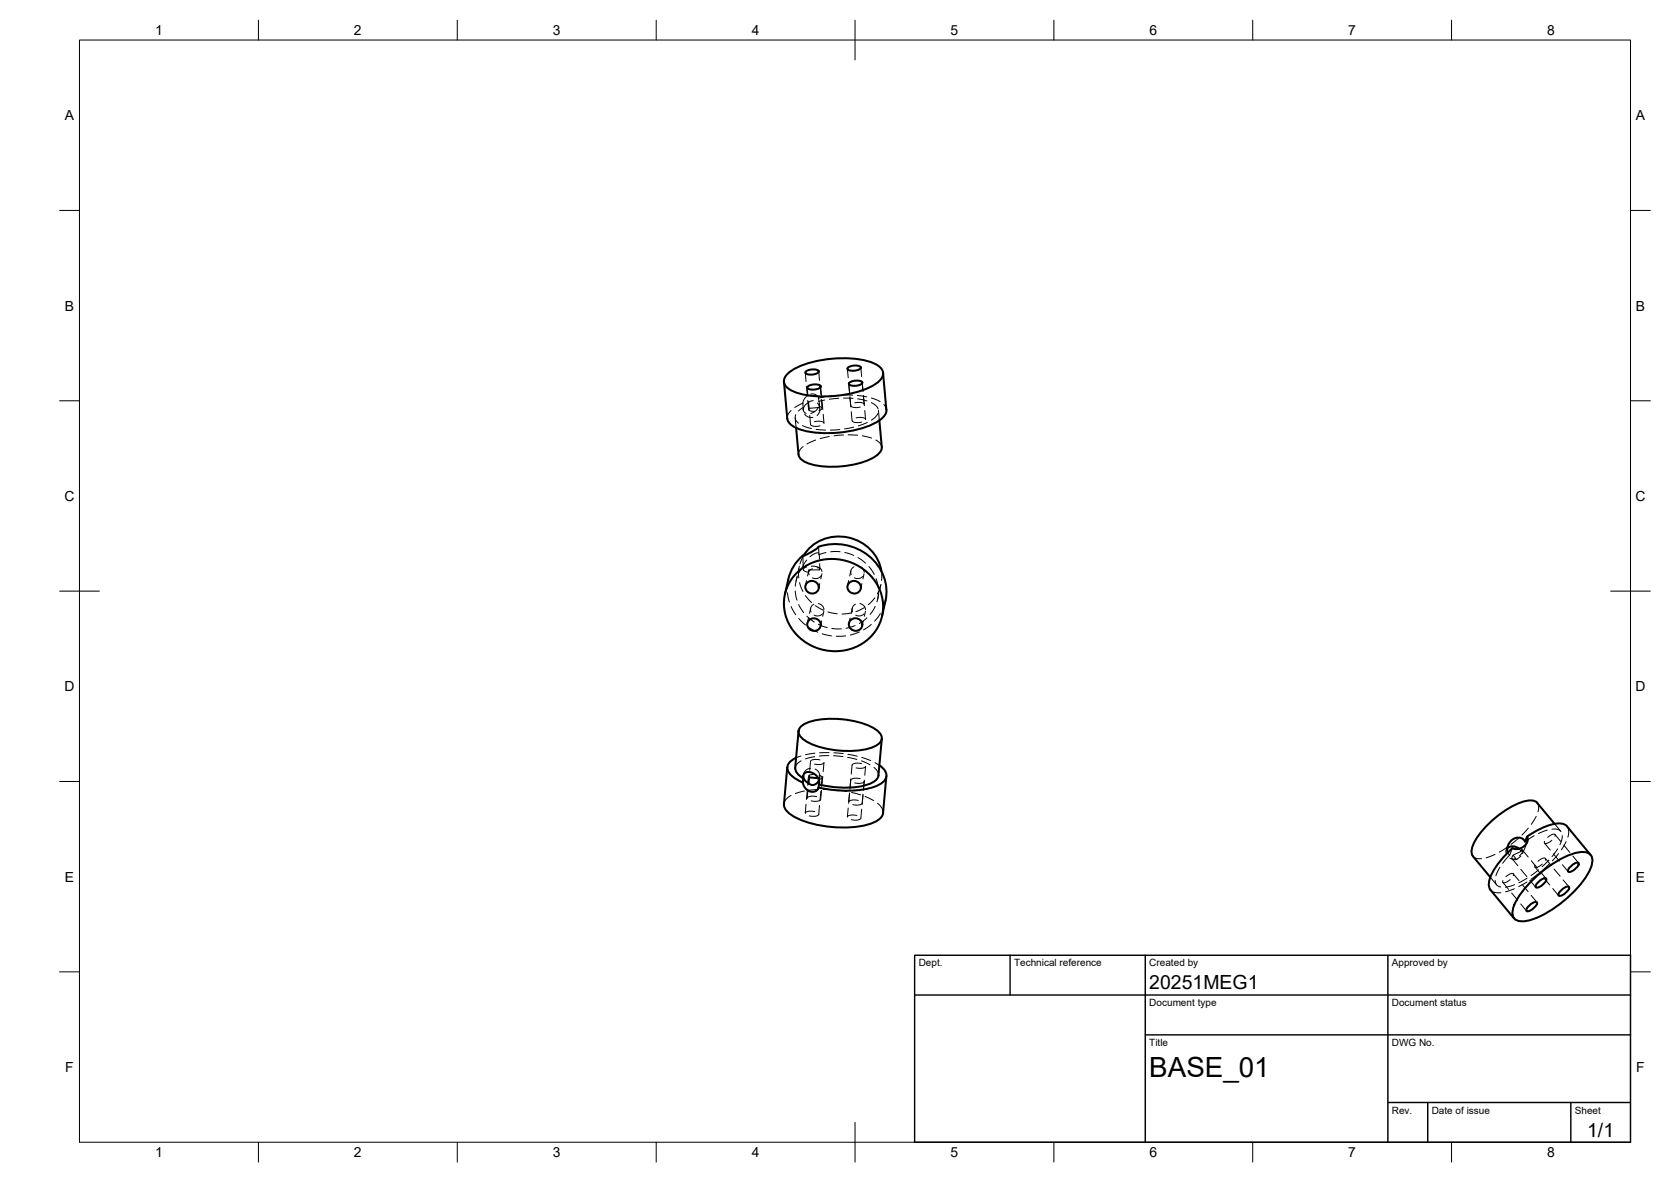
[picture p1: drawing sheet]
<svg xmlns="http://www.w3.org/2000/svg" width="420mm" height="297mm" viewBox="0 0 420 297" stroke-linecap="round" stroke-linejoin="round" font-family="sans-serif">
<!-- layer: Hidden -->
<g fill="none" stroke="#000" stroke-width=".25">
<path d="M202.5 93.6l.2 2.3M202.8 99.6l-.6 .7-.3 1M202.8 97.1l.2 2.3M203 97.4l.2 2.3M203.8 99l1.3 .2 .7 .8M205.9 93.4l.2 2.2M206.2 96.8l.2 2.4M206.4 97.1l.2 2.3M207.3 99.8l-1.5 .2M210.8 99.3l-2.4 .3M212 99.3h2.4M213.1 92.7l.2 2.2"/>
<path d="M213.4 96.1l.2 2.4M213.4 96.5l.2 2.2M213.7 99.7l.2 2.2a2.06 2.06 0 0 0 2.4 .4M213.7 99.9l.2 2.4M215.6 99.4l2.3 .3M216.5 92.4l.2 2.2M216.8 95.8l.2 2.4M216.8 96.2l.2 2.2M217.1 99.4l.2 2.2a2.14 2.14 0 0 0-2.4-.4M217.1 99.6l.2 2.4M198.9 103.2l-.7 .9-.2 1.1M199.9 105l.3 2.5"/>
<path d="M200.1 104.3l-.2 .5 .2 .7 .7 .8M201.8 107l2.2 .7M201.9 101.3l-2.1 1.1M201.9 101.3l.1 1.1M201.9 112.2l-.8 1-.3 1M202 102.4l.1 .9 .6 .6M202 102.4l-1.2 .9M202 102.8v.4M202.3 104l.9 .8 1.2 .1M203.1 100.6l.2 2.3M203.3 100.8l.2 2.4M203.3 101.2l-.9 .7-.4 1"/>
<path d="M203.3 101.2l.1 1.4 2.6-.2M203.4 102.6l-.1 .2a1.04 1.04 0 0 0 1.5 .6M203.6 104.4l.2 2.3a2.11 2.11 0 0 0 2.4 .3M204.5 100.7l-.8 .1-.4 .4M205.1 110.6l-2.2 1M205.2 107.9l2.4 .2M205.5 101.3l.5 .8M205.7 102.5l-.9 1-.9 .4M205.8 100l.1 .8M205.9 100.8l.1 .6M206 101.3l.1 1.5M206 102.1l.1 1.4-.7 .9"/>
<path d="M206 102.1a.5 .5 0 0 1 .7 .4 .5 .5 0 0 1-.5 .6l-.3 .1M206.5 100.3l.2 2.3M206.7 100.5l.2 2.4M207 104.1l.2 2.2a2.11 2.11 0 0 0-2.4-.3M207.3 100.5l-1.4 .3M208.5 109.7l-2.3 .5M210.9 100.1l-2.4 .2M211.2 107.9l-2.4 .2M212.1 100l2.4 .1M212.1 109.3l-2.4 .2M213.3 109.3l2.4 .1M214 103.4l.2 2.3a2.07 2.07 0 0 0 2.4 .4"/>
<path d="M214.7 107.3l-2.4 .5M215.6 100.2l2.4 .5M216.8 109.5l2.4 .6M217.4 103.2l.2 2.2a2.25 2.25 0 0 0-2.4-.4M218.1 106.2l-2.3 .8M219.1 101.2l1.2 .8 .5 .8M219.1 100l2.2 .9M220.2 110.6l1.1 .7 .4 1.1M220.7 103.9l-.6 .9-1 .8M220.9 103.1l.2 2.5M222.2 101.6l.5 .6 .2 .7M201.9 139.6l.1 2.7"/>
<path d="M202 139.7l-.9 2M205.8 138.9l-.9 .2-1.2 .8M205.8 137.4l.1 2 1.8-.6M206 139.1l.1 1.4M211.2 138.6l-2.3 .1M212.4 138.8l2.3 .8M198 149l.5 2.3M198.2 145.6l-.2 2.2M198.9 152.4l1.2 2.1M200 148.5l.4 2.3M200.4 144.7l-.2 1.3M200.5 145l-.5 2.3"/>
<path d="M200.8 151.9l1.3 2.1M200.8 155.4l1.8 1.7M200.9 142.9v2.4M201 142.3l-.3 1.3M201 146.4l.9 2.2M202 142.3l-1.1 1.6M202 142.3v.8M202.5 149.7l1.6 1.7M202.8 145.9l-.3 1.3M202.8 142.5l-.3 .1a.54 .54 0 0 0-.5 .6 .54 .54 0 0 0 .6 .5l.7 .1M202.8 140.8l-.8 1.5M202.9 154.8l1.8 1.5"/>
<path d="M203.3 155.3l-.3 1.3M203.3 143.5l-.2 1.2M203.4 143.2l-.1 .6 .2 .6M203.5 157.8l2.1 1.1M203.8 152.9l-.3 1.2M204 142.3a1.84 1.84 0 0 1 2.1 .8l-.1 .1v-.6M204.3 142.9l-.7 .4-.3 .5M204.6 151.8a1.46 1.46 0 0 0-.7 2M205 152.2l2.1 1.2M205.7 151.7a1.71 1.71 0 0 1 1.5 1.5M205.8 156.9l2.2 .8M206 142.6l-.6 .1"/>
<path d="M206 142.6l.5 .5 .2 .5M206 143.2h-2.6l-.1 .6M206.1 141.7v1.3M206.1 146.6l-.3 1.3M206.4 144.7a1.69 1.69 0 0 1-2.1 .5M206.6 156l-.3 1.3M206.7 144.2l-.3 1.3M206.7 159.3l2.4 .5M206.8 154.2a1.7 1.7 0 0 1-2.1 .4M207.2 153.6l-.3 1.3M208.2 153.8l2.3 .4M209.2 157.9l2.4 .1"/>
<path d="M212.6 159.8l-2.4 .1M213.4 145.9l-.3 1.3M213.7 155.3l-.3 1.3M213.9 143.5l-.2 1.2M214.1 154l-2.4 .3M214.3 152.9l-.3 1.2M214.7 142.4a1.49 1.49 0 0 0-.7 2M215 157.2l-2.3 .7M215.1 151.8a1.51 1.51 0 0 0-.7 2M215.7 140.1l1.9 1.4M215.9 142.3a1.65 1.65 0 0 1 1.4 1.5M216.1 158.8l-2.3 .8"/>
<path d="M216.2 151.7a1.71 1.71 0 0 1 1.4 1.5M216.7 146.6l-.3 1.3M216.9 144.9a1.8 1.8 0 0 1-2.1 .3M217.1 156l-.3 1.3M217.3 154.2a1.7 1.7 0 0 1-2.1 .4M217.3 144.2l-.3 1.3M217.4 152.7l-2.2 1M217.6 153.6l-.3 1.3M218 155.3l-1.9 1.4M218.5 142.4l1.3 1.9M219.1 156.9l-2 1.4M220 150.2l-1.7 1.8"/>
<path d="M220.1 152.4l-1.3 2M220.3 145.4l.5 2.4M220.9 148.9l-.4 2.4M221 149.3l-.3 1.3M221.4 154.2l-1.5 1.9M221.5 147l-.9 2.3M221.5 146.9l-.3 1.3M221.6 143.6l.1 2.3M222.6 151.1l-.7 2M198.9 199.9l-1.3 1-.5 1.1M201.4 190l-1.2 .4M201.4 191.2l-1 .8-.5 1"/>
<path d="M202 194.8v.3M202.3 198.8l-2.3 .6M203 198.5l-.2 2.4M203.2 198.3l-.2 2.3a2.13 2.13 0 0 1 2.4-.4M203.3 195.1l-.2 2.2M203.5 194.8l-.2 2.4M203.8 193.1a1.92 1.92 0 0 0-1.8 1.9M204.8 194.6a1.16 1.16 0 0 0-1.5 .6l.1 .2M204.8 192h.1a2.11 2.11 0 0 0 2.3-.3l-.2 2.2M204.8 190.1l-2.3 .6M204.9 189.3l-2.4 .4M204.9 193.3a1.97 1.97 0 0 1 1.1 2.5"/>
<path d="M205.7 195.6h.3M205.8 198.4l-2.3 .2M205.9 194.8l.3 .1a.49 .49 0 0 1 .5 .6 .49 .49 0 0 1-.7 .3M206 195.8l-.1 .3M206.1 195.2l-.1 1.5M206.2 191l-.2-.1a1.92 1.92 0 0 0-2.2 .4l-.2 2.3M206.4 198.8l-.2 2.4M206.6 198.6l-.2 2.3a2.14 2.14 0 0 1-2.4 .4M206.7 195.4l-.2 2.3M206.9 195.1l-.2 2.3M207 198.4h2.4M208.4 189.9l-2.4 .1"/>
<path d="M208.4 189.1l-2.3 .1M209.6 189.9l2.4 .2M209.7 189.2l2.3 .2M210.6 198.6l2.3 .3M213.1 190.3l2.4 .5M213.2 189.6l2.3 .4M213.6 199.5l-.2 2.4M213.6 199.3l-.2 2.2a2.03 2.03 0 0 1 2.4-.3M213.9 195.7l-.2 2.4M214.1 199.1l2.3 .7M214.9 196.8h.1a2.22 2.22 0 0 0 2.3-.4l-.2 2.2M215.2 193h.1a2.11 2.11 0 0 0 2.3-.4l-.2 2.2"/>
<path d="M216.3 195.7l-.3-.1a1.92 1.92 0 0 0-2.1 .5l-.2 2.2M216.6 191.2l2.2 1M216.6 191.9h-.2a1.98 1.98 0 0 0-2.2 .4l-.2 2.2M216.7 190.3l2.2 .8M217 199.8l-.2 2.4M217 199.6l-.2 2.2a2.25 2.25 0 0 1-2.4 .4M217.3 196l-.2 2.4M219.8 192.9l.8 .9 .3 1.1M220 191.7l1.1 .6M202.7 202.1l-.2 2.3a2.06 2.06 0 0 1 2.4-.4M206.1 202.4l-.2 2.2a2.14 2.14 0 0 1-2.4 .4M213.3 203.1l-.2 2.2"/>
<path d="M215.5 204.9h-.3a1.92 1.92 0 0 0-2.1 .4M216.7 203.4l-.2 2.2a2.17 2.17 0 0 1-2.4 .4M217.5 200.2l2.2 1M220.7 201.9l1.1 1.2 .2 1.2M370.4 215.2l.9 .5 1.2 .1M375.9 214.7l-2.2 .8M377.1 217.9l-1 2.2M379 213.2l-.4 .8 .2 .8M379 212.9l-2 1.3M379.1 214.3l.5 .6M379.2 212.4l-.5 1.2M379.6 214.9l-1.8 2"/>
<path d="M379.7 215.7l.9 .3h.8M380.2 215.8l1.5 1.8M380.3 213.1l-.7 1.8M380.4 214.9l-.1 .2a.49 .49 0 0 0 0 .8 .49 .49 0 0 0 .7-.1l.1-.1M380.5 219.6l1.5 1.7M381.8 210.7l-1.8 1.5M382 213.3l.5 .6 .2-.4M382.4 215.1l-1 .9M382.4 218.5l1.5 1.8M382.5 213.9l-2.1 1 1 1.1M382.7 213.5l.2 .6M382.7 213.5a1.06 1.06 0 0 1-.6 1.6"/>
<path d="M382.8 213.6l1.5 1.8M384 211.6l-1.2 2.9M384.3 208.1l-1.6 1.8M385 216.3l1.5 1.8M385.8 210l-2.3 1.5M385.9 217.9l1.5 1.7M386.3 205.2l-1.3 2M386.5 201.8l.4 1-.2 1.2M386.8 219.5l-1.9 1.5M386.9 218.6l-1.9 1.4M387.3 219.1l1.5 1.7M387.8 217.2l-.1 .1a1.5 1.5 0 0 1-1.8 .5v-.4"/>
<path d="M388.4 211.9l1.4 1.7M388.6 216.2v-.4a.92 .92 0 0 0-1.4 .3l-.5 .3M388.6 215.7l1.4 1.8M389 208.6l-2.2 .9M389.5 216.1l-1.7 1.7M389.5 217.2l-1.7 1.6M390.2 208.4h1.1l1.1 .5M390.2 211.2l-.1 .1a1.56 1.56 0 0 1-1.8 .5l.1-.4M390.6 214.6l1.5 1.8M390.8 218.4l1.5 1.8M390.9 207l1.6 1.9M391 210.2v-.4a.93 .93 0 0 0-1.4 .2l-.5 .4"/>
<path d="M391 209.7l1.4 1.8M391.6 213.3l-1.4 2M391.9 214.5l-1.6 1.8M392.8 210l-.1 1.1-.5 1.2M392.9 217.3l1.4 1.8M393.2 212.4l1.5 1.8M393.8 211.5l-1.2 2.1M394 207.7l.4 1.1-.2 1.6M395.5 215.1l1.4 1.8M374.7 220.4l1.6 2M374.8 223.6l.9 .6 1.7 .1M375.9 221.2a1.58 1.58 0 0 0 1.4 1.7"/>
<path d="M377.9 221.7l1.4 1.8M379.7 221l-.1 .1a1.59 1.59 0 0 1-1.8 .6l.1-.4M380.1 224.4l1.5 1.9M380.5 220l.1-.3a.89 .89 0 0 0-1.4 .2l-.5 .4M380.8 223.3l-2.3 .8M380.8 222.3l-2.3 .7M382.4 227.2l1.4 1.7M382.7 222.3l1.5 1.8M383.9 221.6l-2 1.2M384 220.7l-2.1 1.2M384.7 221.2l1.4 1.8M385 225l1.4 1.7"/>
<path d="M388.1 220.5l1.6 1.9M390.4 223.3l1.5 1.8M393 221.1l1.5 1.8"/>
</g>
<!-- layer: Visible -->
<g fill="none" stroke="#000" stroke-width=".51">
<path d="M197.1 96l.9 9.2a3.5 3.5 0 0 0 2.8 2.6 27.8 27.8 0 0 0 19.8-1.8 4 4 0 0 0 2.3-3.1M197.9 94a17.5 17.5 0 0 1 9.6-3.7 24 24 0 0 1 12.6 1.2 2.49 2.49 0 0 1 2 2.2 2.49 2.49 0 0 1-1.5 2.5 25.3 25.3 0 0 1-15.5 3.4l-1.4-.2a10 10 0 0 1-6-2.2 2.1 2.1 0 0 1 .2-3.2zM202.6 93.4a3.2 3.2 0 0 1 3.2-.3l.1 .2a2.57 2.57 0 0 1-3.4 .3zM203 97.2a3.2 3.2 0 0 1 3.3-.3l.1 .2a2.57 2.57 0 0 1-3.4 .3zM213.1 92.5a3.2 3.2 0 0 1 3.3-.3l.1 .2a2.57 2.57 0 0 1-3.4 .3zM213.5 96.2a3.2 3.2 0 0 1 3.2-.2l.1 .2a2.57 2.57 0 0 1-3.4 .3zM222 93.7l.9 9.2M221.1 105.6l.6 6.7a3.2 3.2 0 0 1-2.3 2.8 23.2 23.2 0 0 1-16.7 1.1 2.75 2.75 0 0 1-1.9-2l-.6-6.7M202 139.6a10.8 10.8 0 0 1 11.2-4.5 10.8 10.8 0 0 1 8.4 8.5M205.8 137.4a10.1 10.1 0 0 1-3.9 2.2 10.9 10.9 0 0 0-3.7 6l-.8 3.8M205.8 137.4a12.9 12.9 0 0 1 17.1 10.2 17.7 17.7 0 0 1-1.1 7.2M200.5 143.9a13 13 0 0 1 21.4 6.8 11.6 11.6 0 0 1-13.3 12.9 12.1 12.1 0 0 1-10.9-15.5 11 11 0 0 1 2.8-4.2z"/>
<path d="M198 192.8l-.9 9.2a3.5 3.5 0 0 0 2.4 3.1 27.8 27.8 0 0 0 19.7 1.8 4 4 0 0 0 2.9-2.6l.8-9.2M200.2 190.4a3.1 3.1 0 0 0-2.2 2.7 5.6 5.6 0 0 0 3.9 3.6M200.8 183.7l-.8 9.3a3.2 3.2 0 0 0 2 2.6M201.3 182.6a12.9 12.9 0 0 1 8.8-2 20.4 20.4 0 0 1 10.1 2.7 2.45 2.45 0 0 1 1.4 2.9 6.6 6.6 0 0 1-4.9 2.3 23.3 23.3 0 0 1-14.4-2.5 2.45 2.45 0 0 1-1.3-2.8zM202 195a1.96 1.96 0 0 0 1.3 1.8M202.4 194.3a2.61 2.61 0 0 1 3.5 2.8 1.81 1.81 0 0 1-1.3 1.9 1.81 1.81 0 0 1-2.1-1l-.2-.3a3.3 3.3 0 0 1-.3-2.6zM205.7 195.6l-2.3-.2-.1 1.4M205.9 196.1a1.56 1.56 0 0 1-2.6 .7M221.1 192.3a2.68 2.68 0 0 1 1.5 3.5 7.7 7.7 0 0 1-5.6 2.6 31.1 31.1 0 0 1-11.2-.5M221.7 185.6l-.8 9.3a3.6 3.6 0 0 1-3 2.4 24.4 24.4 0 0 1-12-.2M379 213.2a2.29 2.29 0 0 1 3 .1M379.1 214.3a2.79 2.79 0 0 1 .8-3 2.79 2.79 0 0 1 3-.5l.6 .7 .5-1.3a2.64 2.64 0 0 1-3.4 3.1l-.3-.2a19.5 19.5 0 0 0-5.8 7.9 2.78 2.78 0 0 0 .3 2.6"/>
<path d="M384 210.2a15.3 15.3 0 0 1 8.4-3.3l1.2 .4 .4 .4 5.9 7.1M390.9 207l-4.4-5.2a3.2 3.2 0 0 0-3.6-.3 23.7 23.7 0 0 0-12.6 11 2.7 2.7 0 0 0 .1 2.7l4.3 5.2M394.8 217.9l.8-.7a.94 .94 0 0 1 1.4-.2 2.92 2.92 0 0 1-2.7 2.1 1.1 1.1 0 0 1 .5-1.2zM374.8 223.6l5.9 7.2M384.3 227.7l.8-.6a.94 .94 0 0 1 1.4-.2 2.92 2.92 0 0 1-2.7 2 1.1 1.1 0 0 1 .5-1.2zM385.2 221.3a26.1 26.1 0 0 1 11.6-7.1 3.1 3.1 0 0 1 3.3 .9 5.6 5.6 0 0 1-1.2 5.1 29.6 29.6 0 0 1-14 11 4.7 4.7 0 0 1-4-.2 2.46 2.46 0 0 1-.5-2.6 16.8 16.8 0 0 1 4.8-7.1zM386.7 221.8l.7-.7a.94 .94 0 0 1 1.4-.1 2.92 2.92 0 0 1-2.6 2 1.1 1.1 0 0 1 .5-1.2zM392.4 223.9l.8-.7a.94 .94 0 0 1 1.4-.2 2.92 2.92 0 0 1-2.7 2.1 1.1 1.1 0 0 1 .5-1.2z"/>
<circle cx="204.2" cy="147.5" r="1.64"/>
<circle cx="204.7" cy="156.9" r="1.64"/>
<circle cx="214.8" cy="147.5" r="1.64"/>
<circle cx="215.2" cy="156.9" r="1.64"/>
</g>
<!-- layer: BORDER -->
<g fill="none" stroke="#000" stroke-width=".25">
<path d="M20 10.1h390v276.9h-390zM65 5.1v5M115 5.1v5M165 5.1v5M215 5.1v10M265 5.1v5M315 5.1v5M365 5.1v5M15 52.9h5M410 52.9h5M15 100.7h5M410 100.7h5"/>
<path d="M15 148.6h10M405 148.6h10M15 196.4h5M410 196.4h5M15 244.2h5M410 244.2h5M65 287v5M115 287v5M165 287v5M215 282.1v9.9M265 287v5M315 287v5"/>
<path d="M365 287v5"/>
</g>
<!-- layer: TITLEBLOCK -->
<path d="M230 240.1h180v46.9h-180zM230 250h180M254 240.1v9.9M288 240.1v46.9M349 240.1v46.9M288 260.1h122M349 277.1h61M359 277.1v9.9M395 277.1v9.9" fill="none" stroke="#000" stroke-width=".36"/>
<text font-size="7" x="289" y="270.6">BASE_01</text>
<g font-size="4.9">
<text x="289" y="248.5">20251MEG1</text>
<text x="399.1" y="285.7">1/1</text>
</g>
<g font-size="3.5">
<text x="39" y="8.8">1</text>
<text x="89" y="8.8">2</text>
<text x="139" y="8.8">3</text>
<text x="189" y="8.8">4</text>
<text x="239" y="8.8">5</text>
<text x="289" y="8.8">6</text>
<text x="339" y="8.8">7</text>
<text x="389" y="8.8">8</text>
<text x="16.3" y="30.2">A</text>
<text x="411.3" y="30.2">A</text>
<text x="16.3" y="78">B</text>
<text x="411.3" y="78">B</text>
<text x="16.2" y="125.9">C</text>
<text x="411.2" y="125.9">C</text>
<text x="16.2" y="173.7">D</text>
<text x="411.2" y="173.7">D</text>
<text x="16.3" y="221.6">E</text>
<text x="411.3" y="221.6">E</text>
<text x="16.4" y="269.4">F</text>
<text x="411.4" y="269.4">F</text>
<text x="39" y="290.8">1</text>
<text x="89" y="290.8">2</text>
<text x="139" y="290.8">3</text>
<text x="189" y="290.8">4</text>
<text x="239" y="290.8">5</text>
<text x="289" y="290.8">6</text>
<text x="339" y="290.8">7</text>
<text x="389" y="290.8">8</text>
</g>
<g font-size="2.5">
<text x="231" y="242.9">Dept.</text>
<text x="255" y="242.9">Technical reference</text>
<text x="289" y="242.9">Created by</text>
<text x="350" y="242.9">Approved by</text>
<text x="289" y="252.8">Document type</text>
<text x="350" y="252.8">Document status</text>
<text x="289" y="262.9">Title</text>
<text x="350" y="262.9">DWG No.</text>
<text x="350" y="279.9">Rev.</text>
<text x="360" y="279.9">Date of issue</text>
<text x="396" y="279.9">Sheet</text>
</g>
</svg>
